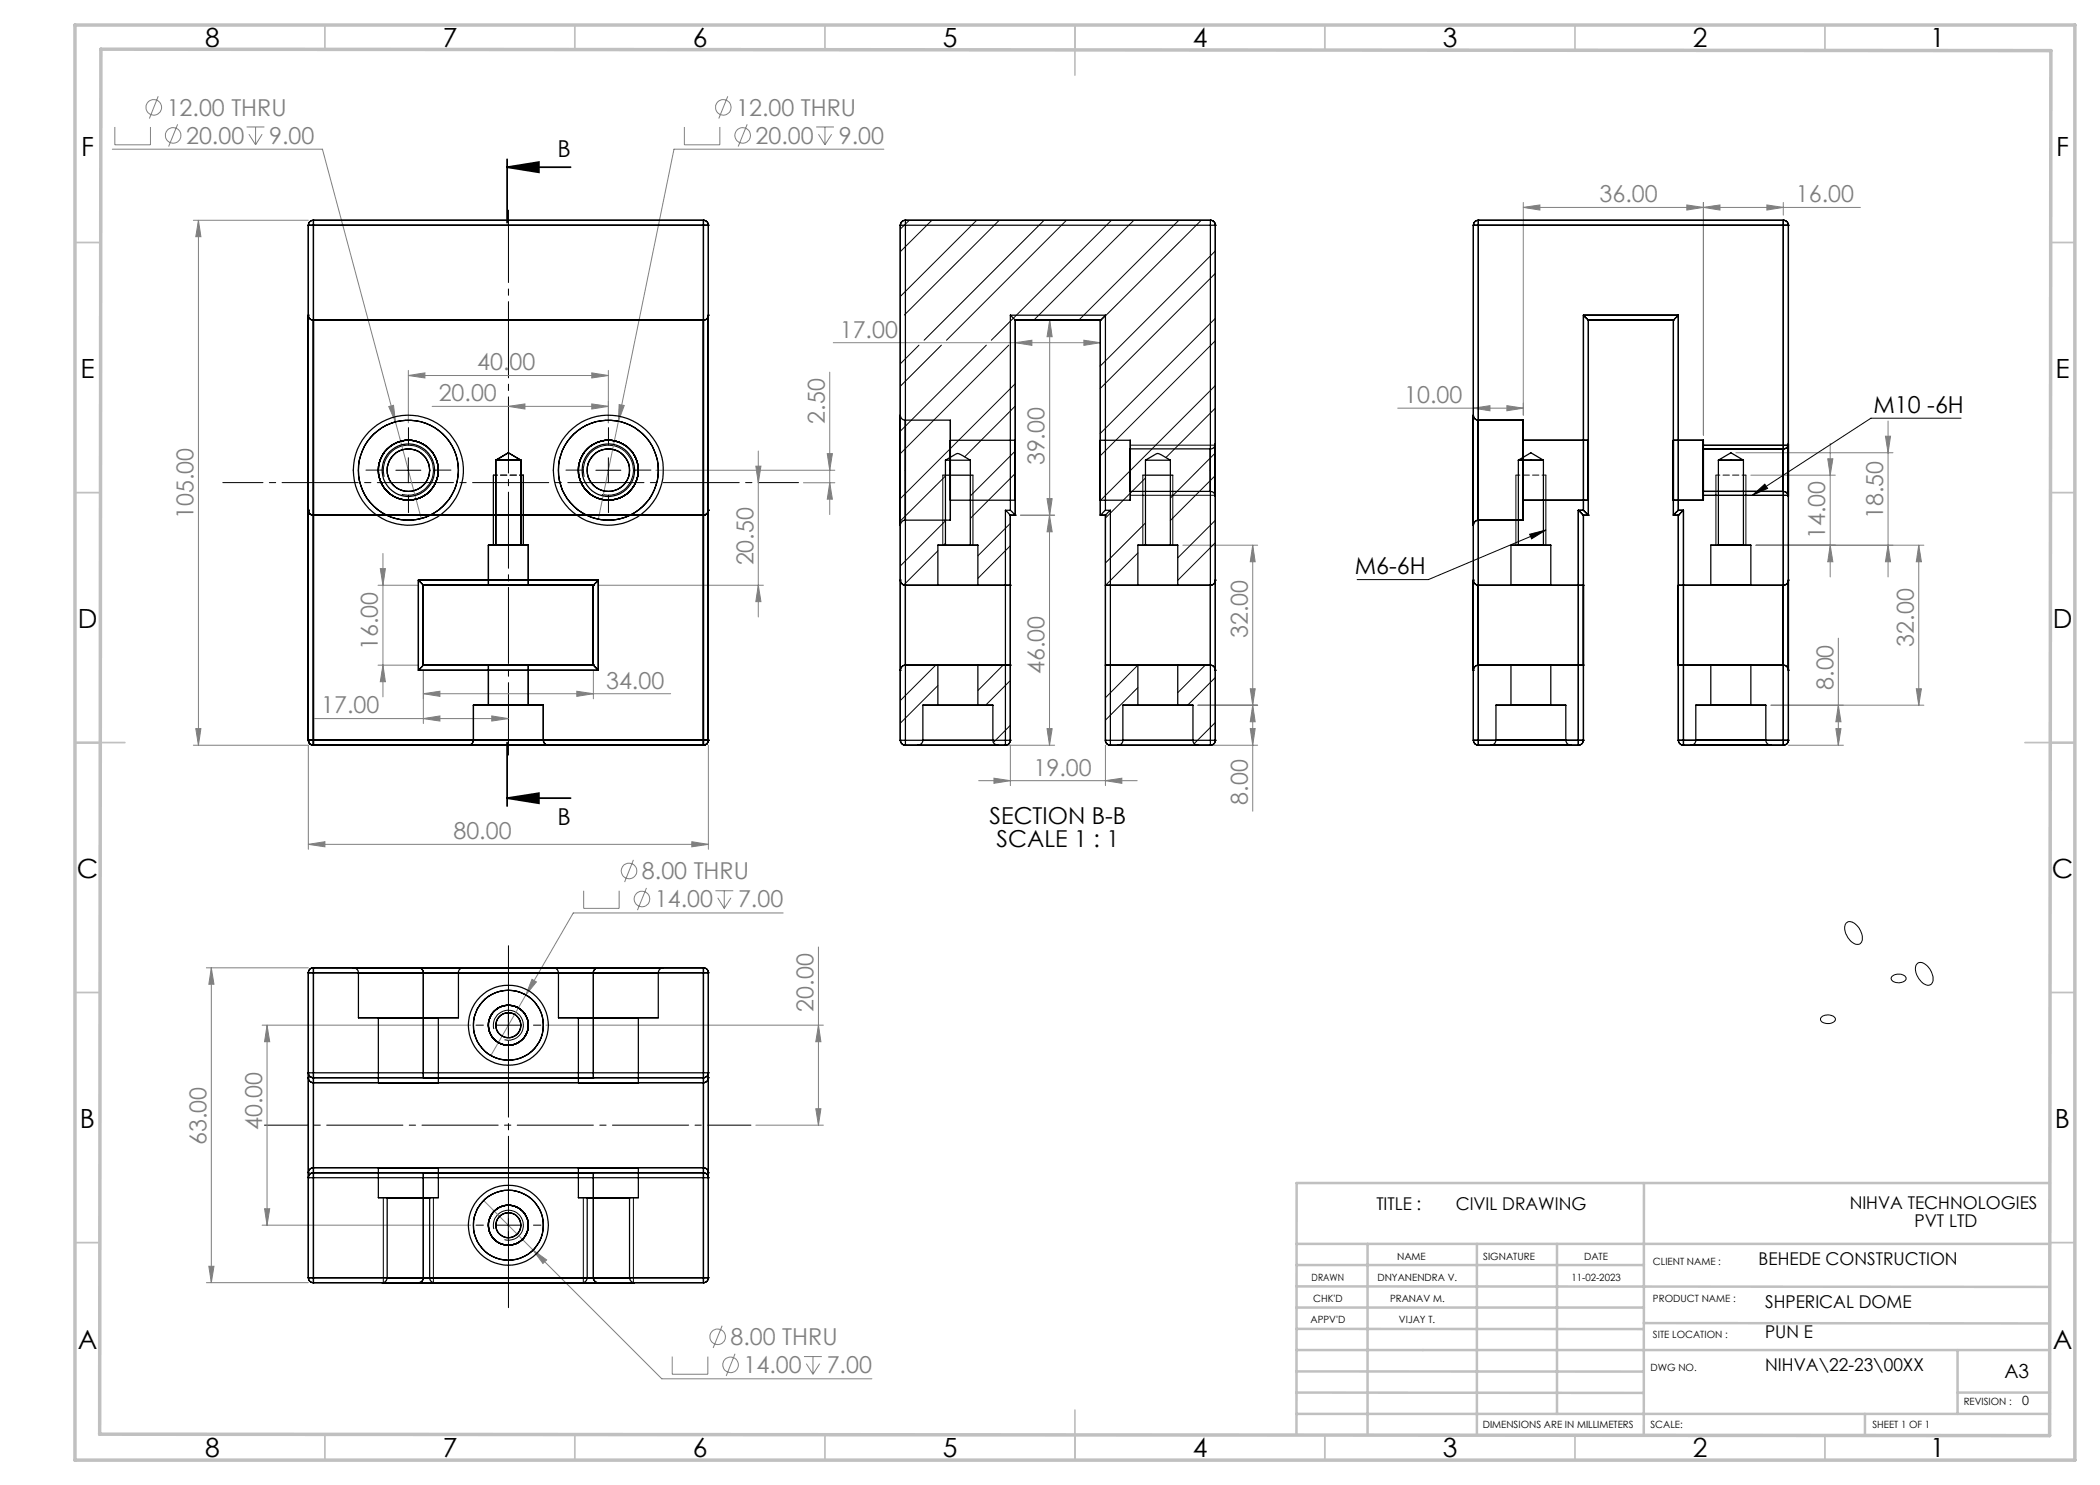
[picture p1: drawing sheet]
<svg xmlns="http://www.w3.org/2000/svg" width="420mm" height="297mm" viewBox="0 0 420 297" stroke-linecap="round" stroke-linejoin="round" font-family="sans-serif">
<g fill="none" stroke="#808080" stroke-width=".2">
<path d="M31.6 19.3l-1.7 4.4M145.6 19.3l-1.8 4.4M22.5 29.8h42l14.6 54.6M23 25.4v3.6h7.1v-3.6M35.5 24.9l-1.8 4.4M49.3 25.4h3.6M49.8 26.8l1.3 2.2M51.1 25.4v3.6M52.4 26.8l-1.3 2.2M136.9 25.4v3.6h7.1v-3.6M149.4 24.9l-1.8 4.4M163.2 25.4h3.6"/>
<path d="M163.7 26.8l1.3 2.2M165 25.4v3.6M166.3 26.8l-1.3 2.2M176.8 29.8h-42l-11.1 54.4M38.7 44.1h23M39.7 44.1v104.9M39.7 44.1l.5 3.2h-1zM304.7 41.5l3.3-.5v1zM304.7 40.5v42.5M304.7 41.5h67.4M337.4 41l3.3 .5-3.3 .5zM340.7 41.5l3.3-.5v1z"/>
<path d="M340.7 40.5v46.5M353.4 41l3.3 .5-3.3 .5zM356.7 40.5v2.5M81.7 75.1l3.3-.5v1zM81.7 74.1v10.5M81.7 75.1h40M118.4 74.6l3.3 .5-3.3 .5zM121.7 74.1v10.5M165.9 74.4v28.5M166.7 68.5h53.4M203.1 68.5l3.3-.5v1.1zM209.9 64v39"/>
<path d="M209.9 64l.5 3.3h-1zM216.8 68l3.3 .5-3.3 .6zM77.8 81.3l.9-.2 .4 3.3zM79.1 84.4l5.1 19.3M86.4 81.3h35.3M101.7 81.3l3.3-.5v1zM118.4 80.8l3.3 .5-3.3 .5zM123.7 84.2l-4 19.7M123.8 80.9l1 .2-1.1 3.1zM131.2 94h35.8M151.2 93.2h1l-.5 3.4zM151.7 90.2v33.2"/>
<path d="M160.7 96.6h6.3M165.5 90.7h1l-.6 3.3zM165.9 96.6l.6 3.2h-1zM209.4 99.7h1l-.5 3.3zM279.5 81.6h25.2M294.7 81.6l3.3-.5v1.1zM301.4 81.1l3.3 .5-3.3 .6zM347.2 90.6h31.4M350.2 95h16.9M365.5 91.8h1.1l-.6 3.2zM366 88.7v26.7M377.1 87.2h1l-.5 3.4z"/>
<path d="M377.6 84.2v31.2M75.6 117h8.1M76.1 113.7h1l-.5 3.3zM76.6 110.7v28.7M119.7 117h33M151.7 117l.5 3.3h-1zM204.1 103h6.8M209.9 103v46M209.9 103l.5 3.4h-1zM236.6 109h14.9M250.5 109v53.2M250.5 109l.5 3.4h-1z"/>
<path d="M366 109l.6 3.4h-1.1zM377.6 109l.5 3.4h-1zM383.8 109v32M383.8 109l.5 3.4h-1zM384.8 109h-33.6M75.6 133h8.1M76.6 133l.5 3.3h-1zM84.7 138.7l3.3-.4v1zM84.7 138.7h49.4M84.7 134.1v10.6M115.4 138.3l3.3 .4-3.3 .6zM118.7 134.1v5.7"/>
<path d="M250 137.8h1l-.5 3.2zM367.7 127.6v21.4M383.3 137.8h1l-.5 3.2zM38.7 149h23v20.9M39.2 145.7h1l-.5 3.3zM62.9 143.7h38.8M84.7 143.7l3.3-.5v1zM98.4 143.2l3.3 .5-3.3 .5zM141.7 149v20.9M195.7 156.1h31.7M198.8 155.6l3.3 .5-3.3 .6zM200.6 149h10.3"/>
<path d="M202.1 149v8.1M209.4 145.7h1l-.5 3.3zM221.1 156.1l3.3-.5v1.1zM221.1 149v8.1M239.6 141h11.9M240.6 149h10.9M250 145.7h1l-.5 3.3zM250.5 141l.5 3.4h-1zM354.2 141h30.6M357.7 149h11M367.2 145.7h1l-.5 3.3zM367.7 141l.5 3.4h-1z"/>
<path d="M61.7 168.9l3.3-.6v1.1zM61.7 168.9h80M116.7 178.1v3.6h7.1v-3.6M126.7 172l-1.8 4.4M129.3 177.6l-1.8 4.4M138.4 168.3l3.3 .6-3.3 .5zM143.1 178.1h3.5M143.5 179.6l1.4 2.1M144.9 178.1v3.6M146.2 179.6l-1.3 2.1M41.3 193.6h20.4M42.3 193.6v62.9"/>
<path d="M42.3 193.6l.5 3.2h-1zM105.2 199l-7 12.1M106.4 195.9l.9 .5-2.1 2.6zM156.6 182.6h-41.9l-9.5 16.4M163.7 189.4v35.6M52.4 205h41.8M53.4 205v40M53.4 205l.5 3.3h-1zM109.2 205h55.5M163.7 205l.5 3.3h-1zM151.2 225h13.5M163.2 221.8h1l-.5 3.2z"/>
<path d="M41.3 256.5h20.4M41.8 253.3h1l-.5 3.2zM52.4 245h41.8M52.9 241.8h1l-.5 3.2zM96.7 240.1l9.9 9.9M106.6 250l2.7 2-.7 .7zM106.6 250l25.8 25.8h42M134.4 271.3v3.5h7.2v-3.5M144.4 265.1l-1.8 4.5M147 270.8l-1.8 4.4M160.8 271.3h3.6M161.3 272.7l1.3 2.1"/>
<path d="M162.6 271.3v3.5M163.9 272.7l-1.3 2.1"/>
<circle cx="30.8" cy="21.5" r="1.55"/>
<circle cx="34.6" cy="27.1" r="1.55"/>
<circle cx="144.7" cy="21.5" r="1.55"/>
<circle cx="148.6" cy="27.1" r="1.55"/>
<circle cx="125.8" cy="174.2" r="1.55"/>
<circle cx="128.4" cy="179.8" r="1.55"/>
<circle cx="143.5" cy="267.4" r="1.55"/>
<circle cx="146.1" cy="273" r="1.55"/>
</g>
<path d="M101.4 33.4l6.4-1v2.1zM101.4 33.4h12.7M101.4 31.9v12.7M101.4 159.6l6.4-1v2.1zM101.4 148.5v12.7M101.4 159.6h12.7" fill="none" stroke="#000" stroke-width=".35"/>
<g fill="none" stroke="#000" stroke-width=".2">
<path d="M76.8 95.4a5 5 0 0 1 4.4-6.3 5 5 0 0 1 5.4 5.4 5 5 0 0 1-6.2 4.4M79.2 94h5M81.7 91.5v5.1M98.7 95v14M104.7 95v14M116.8 95.4a5 5 0 0 1 4.4-6.3 5 5 0 0 1 5.4 5.4 5 5 0 0 1-6.2 4.4M119.2 94h5M121.7 91.5v5.1M188.6 95v14M194.6 95v14M226.1 89h16.9M226.1 99.1h16.9"/>
<path d="M228.6 95v14M234.6 95v14M303.2 95v14M309.2 95v14M340.7 89h16.9M340.7 99.1h16.9M343.2 95v14M349.2 95v14M350.5 99.1l2.5-2.3 .5 .9zM392.2 83.6h-18l-23.7 15.5M305.9 106.9l3.3-.9-2.9 1.8zM309.2 106l-23.5 9.9h-14.3"/>
<path d="M369.3 184.6a1.66 1.66 0 0 1 2.2 .7 2.85 2.85 0 0 1 .6 3.3l-.1 .1a2.09 2.09 0 0 1-2.5-1.3 2.43 2.43 0 0 1-.2-2.8zM378.4 195.3a1.94 1.94 0 0 1 2.8 .3 1.62 1.62 0 0 1-2.3 .8h-.2a.68 .68 0 0 1-.3-1.1zM383.5 192.6a1.95 1.95 0 0 1 2.5 1.2 2.51 2.51 0 0 1 .2 3.1 1.95 1.95 0 0 1-2.4-1.2 2.38 2.38 0 0 1-.3-3.1zM98.8 205.8a3 3 0 0 1 2.7-3.7 3 3 0 0 1 3.2 3.2 3 3 0 0 1-3.8 2.7M99.2 205h5M101.7 202.6v4.9M364.2 203.5a1.86 1.86 0 0 1 2.9 .3 1.76 1.76 0 0 1-2.5 .7l-.3-.1a.59 .59 0 0 1-.1-.9zM76.7 239.5v17M86.7 239.5v17M116.7 239.5v17M126.7 239.5v17M98.8 245.8a2.99 2.99 0 0 1 2.6-3.7 2.99 2.99 0 0 1 3.3 3.2 2.99 2.99 0 0 1-3.8 2.6"/>
<path d="M99.2 245h5M101.7 242.5v5"/>
</g>
<path d="M101.7 42v109" fill="none" stroke="#000" stroke-width=".2" stroke-dasharray="15.2 1.3 1.3 1.3" stroke-dashoffset=".7"/>
<path d="M44.6 96.5h115.1" fill="none" stroke="#000" stroke-width=".2" stroke-dasharray="15.2 1.3 1.3 1.3" stroke-dashoffset="7.2"/>
<path d="M150.2 225h-97.3" fill="none" stroke="#000" stroke-width=".2" stroke-dasharray="15.2 1.3 1.3 1.3" stroke-dashoffset="6.6"/>
<path d="M101.7 262.4v-74.2" fill="none" stroke="#000" stroke-width=".2" stroke-dasharray="15.2 1.3 1.3 1.3" stroke-dashoffset="-.9"/>
<g fill="none" stroke="#c0c0c0" stroke-width=".35">
<path d="M65 5v5M115 5v5M165 5v5M215 5v10M265 5v5M315 5v5M365 5v5M15 48.5h5M410 48.5h5M15 98.5h5M410 98.5h5M15 148.5h10"/>
<path d="M405 148.5h10M15 198.5h5M410 198.5h5M15 248.5h5M410 248.5h5M65 287v5M115 287v5M165 287v5M215 282v10M265 287v5M315 287v5M365 287v5"/>
</g>
<g fill="none" stroke="#c0c0c0" stroke-width=".5">
<path d="M328.8 236.6v50.5M410 236.6h-150.7v50.4M259.3 248.8h150.7M259.3 257.3l150.7 .1M259.3 253h69.5M273.5 248.8v38.2M295.4 248.8v38.2M311.4 248.8v34M259.3 265.8h69.5M259.3 261.5h69.5M259.3 278.5l69.5 .1M259.3 274.3h69.5"/>
<path d="M259.3 270h150.7M328.8 264.6l81.2 .1M391.5 270v12.8M391.5 278.5h18.5M259.3 282.8h150.7M373 282.8v4.2"/>
</g>
<path d="M15 5h400v287h-400zM20.2 9.8l390 .3-.3 277-390-.3z" fill="none" stroke="#c0c0c0" stroke-width=".7"/>
<path d="M188.6 95h6M228.6 95h6" fill="none" stroke="#000" stroke-width=".25"/>
<path d="M104.7 95h-6M309.2 95h-6M349.2 95h-6" fill="none" stroke="#000" stroke-width=".2" stroke-dasharray="1.3 .6" stroke-dashoffset=".5"/>
<g fill="none" stroke="#000" stroke-width=".2" stroke-dasharray="15.2 1.3 1.3 1.3">
<path d="M76.7 94h-3.5M81.7 89v-3.5M81.7 99v3.5M86.7 94h3.5M116.7 94h-3.5M121.7 89v-3.5M121.7 99v3.5M126.7 94h3.5M96.7 205h-1.5M101.7 200v-1.5M101.7 210v1.5M106.7 205h1.5"/>
<path d="M96.7 245h-1.5M101.7 240v-1.5M101.7 250v1.5M106.7 245h1.5"/>
</g>
<path d="M101.4 33.4l6.4-1v2.1zM101.4 159.6l6.4-1v2.1z" fill="#000"/>
<g fill="#808080">
<path d="M115.4 138.3l3.3 .4-3.3 .6zM84.7 138.7l3.3-.4v1zM118.4 74.6l3.3 .5-3.3 .5zM81.7 75.1l3.3-.5v1zM118.4 80.8l3.3 .5-3.3 .5zM101.7 81.3l3.3-.5v1zM301.4 81.1l3.3 .5-3.3 .6zM294.7 81.6l3.3-.5v1.1z"/>
<path d="M77.8 81.3l1.3 3.1-.4-3.3zM123.8 80.9l-.1 3.3 1.1-3.1zM84.7 143.7l3.3-.5v1zM98.4 143.2l3.3 .5-3.3 .5zM61.7 168.9l3.3-.6v1.1zM138.4 168.3l3.3 .6-3.3 .5zM106.4 195.9l-1.2 3.1 2.1-2.6zM106.6 250l2 2.7 .7-.7zM304.7 41.5l3.3-.5v1zM337.4 41l3.3 .5-3.3 .5zM340.7 41.5l3.3-.5v1zM353.4 41l3.3 .5-3.3 .5z"/>
<path d="M203.1 68.5l3.3-.5v1.1zM216.8 68l3.3 .5-3.3 .6z"/>
<path d="M209.9 103l.5 3.4h-1zM209.4 145.7h1l-.5 3.3z"/>
<path d="M367.2 145.7h1l-.5 3.3zM367.7 141l.5 3.4h-1z"/>
<path d="M163.2 221.8h1l-.5 3.2zM163.7 205l.5 3.3h-1zM377.6 109l.5 3.4h-1zM377.1 87.2h1l-.5 3.4zM366 109l.6 3.4h-1.1zM365.5 91.8h1.1l-.6 3.2z"/>
<path d="M383.3 137.8h1l-.5 3.2zM383.8 109l.5 3.4h-1z"/>
<path d="M76.1 113.7h1l-.5 3.3zM76.6 133l.5 3.3h-1zM151.2 93.2h1l-.5 3.4zM151.7 117l.5 3.3h-1zM39.7 44.1l.5 3.2h-1zM39.2 145.7h1l-.5 3.3zM165.5 90.7h1l-.6 3.3zM165.9 96.6l.6 3.2h-1zM42.3 193.6l.5 3.2h-1zM41.8 253.3h1l-.5 3.2zM53.4 205l.5 3.3h-1zM52.9 241.8h1l-.5 3.2zM250.5 109l.5 3.4h-1zM250 137.8h1l-.5 3.2zM250.5 141l.5 3.4h-1zM250 145.7h1l-.5 3.3zM209.9 64l.5 3.3h-1zM209.4 99.7h1l-.5 3.3z"/>
<path d="M198.8 155.6l3.3 .5-3.3 .6zM221.1 156.1l3.3-.5v1.1z"/>
</g>
<path d="M350.5 99.1l2.5-2.3 .5 .9zM305.9 106.9l3.3-.9-2.9 1.8z" fill="#000"/>
<g fill="none" stroke="#000" stroke-width=".25">
<path d="M61.7 45h.1M61.7 45h1M61.7 45v103.1M62.7 44.1h.1M62.7 44.1v.9M62.7 44.1a.97 .97 0 0 0-1 .9M62.7 45v103.1M62.7 45h78M62.7 44.1h78M140.7 44.1h.1M140.7 44.1a.96 .96 0 0 1 1 .9M140.7 44.1v.9"/>
<path d="M140.7 45h1M140.7 45v103.1M141.7 45h.1M141.7 45v103.1M180.1 45h.1M180.1 45h1M180.1 45v103.1M181.1 44.1a1.02 1.02 0 0 0-1 .9M181.1 44.1v.9M181.1 44.1h.1M181.1 45h61M181.1 44.1h61"/>
<path d="M181.1 45v103.1M242.1 44.1a.96 .96 0 0 1 1 .9M242.1 44.1v.9M242.1 45h1M242.1 44.1h.1M242.1 45v103.1M243.1 45h.1M243.1 45v103.1M294.7 45h1M294.7 45v103.1M294.7 45h.1M295.7 44.1a.96 .96 0 0 0-1 .9"/>
<path d="M295.7 44.1v.9M295.7 45h61M295.7 44.1h61M295.7 45v103.1M295.7 44.1h.1M356.7 45h1M356.7 44.1v.9M356.7 44.1a.97 .97 0 0 1 1 .9M356.7 45v103.1M356.7 44.1h.1M357.7 45v103.1M357.7 45h.1"/>
<path d="M61.7 63h.1M61.7 63a.97 .97 0 0 0 1 1M62.7 64h.1M62.7 64h78M140.7 64h.1M141.7 63h.1M141.7 63a1.02 1.02 0 0 1-1 1M141.7 63a.96 .96 0 0 1-1 1M202.1 63l1 1M202.1 63h19M202.1 63v39.1M203.1 64h.1"/>
<path d="M203.1 64h17M203.1 64v39M220.1 64v39M220.1 64h.1M221.1 63l-1 1M221.1 63v39.1M316.7 63l1 1M316.7 63v39.1M316.7 63h19M317.7 64h17M317.7 64v39M317.7 64h.1"/>
<path d="M334.7 64v39M334.7 64h.1M335.7 63l-1 1M335.7 63v39.1M99.2 92h5zM104.2 92l-2.5-1.4-2.5 1.4v17M104.2 92v17M180.1 83a1.02 1.02 0 0 0 1 1h9M180.1 83v22zM181.1 84.1v19.9zM189.1 92l1.4-.8a1.24 1.24 0 0 1 1.8-.2l1.8 1M189.1 92h5"/>
<path d="M189.1 92v17M190.1 88v12zM190.1 84.1v19.9zM190.1 88h13M194.1 92v17M203.1 88v12zM220.1 88v12zM220.1 88h6M226.1 98.3h16a1.02 1.02 0 0 1 1 1M226.1 89.8v8.5zM226.1 88v12zM229.1 92l1.4-.8a1.24 1.24 0 0 1 1.8-.2l1.8 1"/>
<path d="M229.1 92h5M229.1 92v17M234.1 92v17M242.1 89.8v8.5zM243.1 88.8a.96 .96 0 0 1-1 1h-16M243.1 88.8v10.5zM294.7 83a.96 .96 0 0 0 1 1h9M294.7 83v22.1zM295.7 84.1v19.9zM303.7 92h5zM304.7 88v12zM304.7 84.1v19.9z"/>
<path d="M304.7 88h13M317.7 88v12zM334.7 88v12zM334.7 88h6M340.7 98.3h16a1.02 1.02 0 0 1 1 1M340.7 89.8v8.5zM340.7 88v12zM343.7 92h5zM356.7 89.8v8.5zM357.7 88.8a.97 .97 0 0 1-1 1h-16M357.7 88.8v10.5zM61.7 102.1h.1"/>
<path d="M61.7 102.1a.97 .97 0 0 0 1 .9M62.7 103h.1M62.7 103h78M83.7 116l1 1M83.7 116h36M83.7 116v18.1M84.7 117h.1M84.7 117h34M84.7 117v16M97.7 117h8zM97.7 109h8zM97.7 109v8"/>
<path d="M99.2 109h5zM105.7 109v8M118.7 117h.1M118.7 117v16M119.7 116l-1 1M119.7 116v18.1M140.7 103h.1M141.7 102.1h.1M141.7 102.1a.96 .96 0 0 1-1 .9M180.1 116h.1M180.1 116a1.09 1.09 0 0 0 1 1M181.1 117h.1"/>
<path d="M181.1 117h21M187.6 109v8h8v-8M187.6 109h8M187.6 109h1.5M189.1 109h5M190.1 104h-9a1.09 1.09 0 0 0-1 1.1M190.1 100h13M194.1 109h1.5M201.1 102.1l1 .9M201.1 102.1h1M201.1 102.1v46M202.1 102.1l1 .9"/>
<path d="M202.1 103h.1M202.1 117h.1M202.1 103h1M202.1 103v45.1M203.1 103h.1M220.1 103h1M220.1 100h6M220.1 103h.1M221.1 102.1l-1 .9M221.1 117h21M221.1 102.1h1M221.1 103v45.1"/>
<path d="M221.1 103h.1M221.1 117h.1M222.1 102.1l-1 .9M222.1 102.1v46M227.6 109v8h7.9v-8M227.6 109h7.9M227.6 109h1.5M229.1 109h5M234.1 109h1.4M242.1 117h.1M243.1 116h.1M243.1 116a1.02 1.02 0 0 1-1 1"/>
<path d="M294.7 116a1.02 1.02 0 0 0 1 1M294.7 116h.1M295.7 117h21M295.7 117h.1M302.2 109h8zM302.2 117h8zM302.2 109v8M303.7 109h4.9zM303.7 109v-17l2.5-1.4 2.5 1.4v17M304.7 104h-9a1.02 1.02 0 0 0-1 1.1M304.7 100h13M310.2 109v8"/>
<path d="M315.7 102.1l1 .9M315.7 102.1v46M315.7 102.1h1M316.7 102.1l1 .9M316.7 103h1M316.7 103v45.1M316.7 103h.1M316.7 117h.1M317.7 103h.1M334.7 103h1M334.7 100h6M334.7 103h.1"/>
<path d="M335.7 102.1l-1 .9M335.7 117h21M335.7 103v45.1M335.7 102.1h1M335.7 117h.1M335.7 103h.1M336.7 102.1l-1 .9M336.7 102.1v46M342.2 109h8zM342.2 109v8M342.2 117h8zM343.7 109h5z"/>
<path d="M343.7 109v-17l2.5-1.4 2.5 1.4v17M350.2 109v8M356.7 117h.1M357.7 116a1.02 1.02 0 0 1-1 1M357.7 116h.1M83.7 134.1h36M84.7 133h.1M84.7 133l-1 1.1M84.7 133h34M97.7 133h8zM97.7 133v8M105.7 133v8"/>
<path d="M118.7 133h.1M118.7 133l1 1.1M180.1 134.1h.1M181.1 133a1.09 1.09 0 0 0-1 1.1M181.1 133h.1M181.1 133h21M202.1 133h.1M221.1 133h21M221.1 133h.1M242.1 133a1.02 1.02 0 0 1 1 1.1M242.1 133h.1M243.1 134.1h.1"/>
<path d="M294.7 134.1h.1M295.7 133a1.02 1.02 0 0 0-1 1.1M295.7 133h21M295.7 133h.1M302.2 133h8zM302.2 133v8M310.2 133v8M316.7 133h.1M335.7 133h21M335.7 133h.1M342.2 133v8M342.2 133h8z"/>
<path d="M350.2 133v8M356.7 133a1.02 1.02 0 0 1 1 1.1M356.7 133h.1M357.7 134.1h.1M61.7 148.1h.1M61.7 148.1a.97 .97 0 0 0 1 .9M61.7 148.1h1M62.7 149h.1M62.7 148.1v.9M62.7 148.1h78M62.7 149h78M93.7 149h16z"/>
<path d="M94.7 141v7.1a1.02 1.02 0 0 1-1 .9M94.7 141h14zM94.7 148.1h14zM97.7 141h8zM108.7 141v7.1a1.02 1.02 0 0 0 1 .9M140.7 149h.1M140.7 148.1v.9M140.7 148.1h1M141.7 148.1h.1M141.7 148.1a.96 .96 0 0 1-1 .9M180.1 148.1h.1M180.1 148.1a1.02 1.02 0 0 0 1 .9"/>
<path d="M180.1 148.1h1M181.1 148.1v.9M181.1 149h.1M181.1 148.1h20M181.1 149h20M184.6 148.1v.1a1.06 1.06 0 0 1-1 .8h16h-.3a1.04 1.04 0 0 1-.7-.9M184.6 141h14M184.6 148.1h14M184.6 141h3M184.6 141v7.1M187.6 141h8M187.6 141v-8h8v8"/>
<path d="M195.6 141h3M198.6 141v7.1M201.1 148.1h1M201.1 148.1v.9M201.1 149h.1M202.1 148.1a.96 .96 0 0 1-1 .9M202.1 148.1h.1M221.1 148.1a.96 .96 0 0 0 1 .9M221.1 148.1h1M221.1 148.1h.1M222.1 148.1v.9M222.1 148.1h20"/>
<path d="M222.1 149h20M222.1 149h.1M224.6 148.1a.96 .96 0 0 1-1 .9h15.9a.99 .99 0 0 1-.9-.9M224.6 148.1h14M224.6 141h14M224.6 141h3M224.6 141v7.1M227.6 141h7.9M227.6 141v-8h7.9v8M235.5 141h3.1M238.6 141v7.1M242.1 148.1v.9"/>
<path d="M242.1 148.1h1M242.1 149h.1M243.1 148.1h.1M243.1 148.1a.96 .96 0 0 1-1 .9M294.7 148.1h1M294.7 148.1a.96 .96 0 0 0 1 .9M294.7 148.1h.1M295.7 148.1v.9M295.7 148.1h20M295.7 149h20M295.7 149h.1M298.2 149h16z"/>
<path d="M299.2 141v7.1a1.02 1.02 0 0 1-1 .9M299.2 148.1h14zM299.2 141h14zM302.2 141h8zM313.2 148.1a1.02 1.02 0 0 0 1 .9M313.2 141v7.1M315.7 148.1h1M315.7 148.1v.9M315.7 149h.1M316.7 148.1a1.02 1.02 0 0 1-1 .9M316.7 148.1h.1M335.7 148.1a1.02 1.02 0 0 0 1 .9"/>
<path d="M335.7 148.1h1M335.7 148.1h.1M336.7 148.1v.9M336.7 148.1h20M336.7 149h20M336.7 149h.1M338.2 149h16zM339.2 141v7.1a.96 .96 0 0 1-1 .9M339.2 141h14zM339.2 148.1h14zM342.2 141h8zM353.2 148.1a1.02 1.02 0 0 0 1 .9"/>
<path d="M353.2 141v7.1M356.7 148.1v.9M356.7 148.1h1M356.7 149h.1M357.7 148.1a.97 .97 0 0 1-1 .9M357.7 148.1h.1M61.7 194.6h.1M61.7 194.6h1M61.7 194.6v60.9M62.7 193.6h.1M62.7 193.6a.97 .97 0 0 0-1 1M62.7 193.6v1"/>
<path d="M62.7 194.6v60.9M62.7 194.6h78M62.7 193.6h78M70.7 193.6a1.02 1.02 0 0 1 1 1M70.7 193.6h22zM71.7 194.6h20zM71.7 194.6v8.9M83.7 193.6h.1M83.7 193.6a.96 .96 0 0 1 1 1M84.7 194.6h.1M84.7 194.6v20.9M92.7 193.6a.96 .96 0 0 0-1 1v8.9"/>
<path d="M110.7 193.6a1.02 1.02 0 0 1 1 1M110.7 193.6h21.9zM111.7 194.6h20zM111.7 194.6v8.9M118.7 194.6h.1M118.7 194.6v20.9M119.7 193.6h.1M119.7 193.6a.96 .96 0 0 0-1 1M132.7 193.6a1.02 1.02 0 0 0-1 1v8.9M140.7 193.6h.1M140.7 193.6a.96 .96 0 0 1 1 1M140.7 193.6v1"/>
<path d="M140.7 194.6h1M140.7 194.6v60.9M141.7 194.6h.1M141.7 194.6v60.9M61.7 214.6h.1M61.7 215.5h.1M61.7 215.5a.97 .97 0 0 0 1 1M61.7 214.6a.97 .97 0 0 0 1 .9M61.7 214.6h1M62.7 215.5h.1M62.7 216.5h.1M62.7 214.6v.9"/>
<path d="M62.7 216.5h78M62.7 215.5h78M62.7 214.6h78M71.7 203.5h20zM75.7 203.5h12zM75.7 216.5h12zM75.7 203.5v13M84.7 215.5h.1M87.7 203.5v13M111.7 203.5h20zM115.7 216.5h12zM115.7 203.5h12z"/>
<path d="M115.7 203.5v13M118.7 215.5h.1M127.7 203.5v13M140.7 216.5h.1M140.7 215.5h.1M140.7 214.6v.9M140.7 214.6h1M141.7 215.5h.1M141.7 214.6h.1M141.7 215.5a.96 .96 0 0 1-1 1M141.7 214.6a.96 .96 0 0 1-1 .9M61.7 235.5h.1"/>
<path d="M61.7 234.6h.1M61.7 235.5h1M62.7 233.5h.1M62.7 234.6h.1M62.7 234.6v.9M62.7 234.6a.97 .97 0 0 0-1 .9M62.7 233.5a1.02 1.02 0 0 0-1 1.1M62.7 233.5h78M62.7 235.5h78M62.7 234.6h78M75.7 233.5h12zM75.7 239.5h12z"/>
<path d="M75.7 233.5v6M77.4 239.5v16a1.02 1.02 0 0 1-1 1M77.4 239.5h8.5zM84.7 234.6h.1M84.7 234.6v20.9M85.9 239.5v16M87.7 233.5v6M115.7 233.5h12zM115.7 239.5h12zM115.7 233.5v6M117.4 239.5v16a1.02 1.02 0 0 1-1 1M117.4 239.5h8.5z"/>
<path d="M118.7 234.6h.1M118.7 234.6v20.9M125.9 239.5v16M127.7 233.5v6M140.7 233.5h.1M140.7 234.6h.1M140.7 235.5h1M140.7 234.6v.9M140.7 234.6a.96 .96 0 0 1 1 .9M140.7 233.5a1.02 1.02 0 0 1 1 1.1M141.7 235.5h.1M141.7 234.6h.1"/>
<path d="M61.7 255.5h.1M61.7 255.5h1M61.7 255.5a.97 .97 0 0 0 1 1M62.7 256.5h.1M62.7 255.5v1M62.7 256.5h78M62.7 255.5h78M76.4 256.5h10.5zM77.4 255.5h8.5zM83.7 256.5h.1M84.7 255.5h.1M84.7 255.5a.96 .96 0 0 1-1 1"/>
<path d="M85.9 255.5a.96 .96 0 0 0 1 1M116.5 256.5h10.4zM117.4 255.5h8.5zM118.7 255.5h.1M118.7 255.5a1.02 1.02 0 0 0 1 1M118.7 255.5a.96 .96 0 0 0 1 1M119.7 256.5h.1M125.9 255.5a1.02 1.02 0 0 0 1 1M140.7 256.5h.1M140.7 255.5v1M140.7 255.5h1M141.7 255.5h.1"/>
<path d="M141.7 255.5a.96 .96 0 0 1-1 1"/>
<circle cx="81.7" cy="94" r="6"/>
<circle cx="81.7" cy="94.1" r="6"/>
<circle cx="81.7" cy="94" r="11"/>
<circle cx="81.7" cy="94" r="5.2"/>
<circle cx="81.7" cy="94" r="4.3"/>
<circle cx="81.7" cy="94" r="10"/>
<circle cx="121.7" cy="94" r="4.2"/>
<circle cx="121.7" cy="94" r="10"/>
<circle cx="121.7" cy="94.1" r="6"/>
<circle cx="121.7" cy="94" r="6"/>
<circle cx="121.7" cy="94" r="11"/>
<circle cx="121.7" cy="94" r="5.2"/>
<circle cx="101.7" cy="205" r="4"/>
<circle cx="101.7" cy="205" r="7"/>
<circle cx="101.7" cy="205.1" r="2.5"/>
<circle cx="101.7" cy="205" r="8"/>
<circle cx="101.7" cy="205.1" r="7"/>
<circle cx="101.7" cy="245.1" r="4"/>
<circle cx="101.7" cy="245.1" r="7"/>
<circle cx="101.7" cy="245" r="2.51"/>
<circle cx="101.7" cy="245" r="4"/>
<circle cx="101.7" cy="245.1" r="8"/>
<circle cx="101.7" cy="245" r="2.49"/>
</g>
<g fill="none" stroke="#000" stroke-width=".2">
<path d="M181.9 44.1l-1.8 1.7M186.4 44.1l-6.3 6.2M195.3 44.1l-15.2 15.2M199.8 44.1l-18.9 18.9M208.8 44.1l-24 23.9M213.3 44.1l-24 23.9M222.3 44.1l-24 23.9M226.8 44.1l-20 19.9M235.8 44.1l-20 19.9M240.2 44.1l-20.1 20.1M243.1 50.2l-23 23M243.1 54.7l-23 23"/>
<path d="M183.8 69l-3.7 3.8M188.3 69l-8.2 8.3M197.3 69l-17.2 17.3M201.8 69l-21.7 21.7M203.1 76.7l-23 23M243.1 63.7l-23 23M243.1 77.1l-23 23M243.1 68.2l-23 23M189.1 95.2l-9 9M203.1 90.2l-9 9M203.1 81.2l-10.2 10.2M203.1 94.7l-9 9"/>
<path d="M229.1 95.6l-8 8M243.1 90.6l-9 9M243.1 81.6l-9.9 9.9M243.1 95.1l-9 9M187.6 110.2l-6.8 6.8M189.1 104.2l-9 9M189.1 108.7l-.4 .3M202.1 104.7l-6.5 6.5M202.1 109.1l-6.5 6.6M227.6 110.6l-6.5 6.4M229.1 104.6l-8 8M243.1 104.1l-7.6 7.5"/>
<path d="M243.1 108.5l-7.6 7.6M187.1 133l-7 7.1M187.6 137.1l-7.5 7.5M200.6 133l-5 5.1M202.1 136.1l-5 4.9M227.6 133l-6.5 6.6M227.6 137.5l-6.5 6.5M241.1 133l-5.6 5.5M243.1 135.5l-5.6 5.5M202.1 145.1l-3.4 3.4M243.1 144.5l-4.3 4.2"/>
</g>
<g font-size="5.3">
<text x="41" y="9.5">8</text>
<text x="88.5" y="9.5">7</text>
<text x="138.5" y="9.5">6</text>
<text x="188.5" y="9.5">5</text>
<text x="238.5" y="9.5">4</text>
<text x="288.5" y="9.5">3</text>
<text x="338.5" y="9.5">2</text>
<text x="386" y="9.5">1</text>
<text x="16.2" y="31.3">F</text>
<text x="411.2" y="31.3">F</text>
<text x="16.1" y="75.5">E</text>
<text x="411.1" y="75.5">E</text>
<text x="15.5" y="125.5">D</text>
<text x="410.5" y="125.5">D</text>
<text x="15.4" y="175.5">C</text>
<text x="410.4" y="175.5">C</text>
<text x="16" y="225.5">B</text>
<text x="411" y="225.5">B</text>
<text x="15.5" y="269.8">A</text>
<text x="410.5" y="269.8">A</text>
<text x="41" y="291.5">8</text>
<text x="88.5" y="291.5">7</text>
<text x="138.5" y="291.5">6</text>
<text x="188.5" y="291.5">5</text>
<text x="238.5" y="291.5">4</text>
<text x="288.5" y="291.5">3</text>
<text x="338.5" y="291.5">2</text>
<text x="386" y="291.5">1</text>
</g>
<g font-size="4.7" fill="#808080">
<text x="33.3" y="23.2">12.00 THRU</text>
<text x="147.2" y="23.2">12.00 THRU</text>
<text x="37.2" y="28.8">20.00</text>
<text x="53.9" y="28.8">9.00</text>
<text x="151.1" y="28.8">20.00</text>
<text x="167.8" y="28.8">9.00</text>
<text x="319.9" y="40.5">36.00</text>
<text x="359.2" y="40.5">16.00</text>
<text x="167.9" y="67.5">17.00</text>
<text x="95.5" y="74.1">40.00</text>
<text x="87.7" y="80.3">20.00</text>
<text x="280.9" y="80.6">10.00</text>
<text x="165" y="84.8" transform="rotate(-90 165 84.8)">2.50</text>
<text x="208.9" y="93.1" transform="rotate(-90 208.9 93.1)">39.00</text>
<text x="38.7" y="103.8" transform="rotate(-90 38.7 103.8)">105.00</text>
<text x="365.1" y="107.8" transform="rotate(-90 365.1 107.8)">14.00</text>
<text x="376.6" y="103.9" transform="rotate(-90 376.6 103.9)">18.50</text>
<text x="150.7" y="113.1" transform="rotate(-90 150.7 113.1)">20.50</text>
<text x="75.6" y="130" transform="rotate(-90 75.6 130)">16.00</text>
<text x="249.5" y="127.6" transform="rotate(-90 249.5 127.6)">32.00</text>
<text x="382.8" y="129.3" transform="rotate(-90 382.8 129.3)">32.00</text>
<text x="121.2" y="137.7">34.00</text>
<text x="208.9" y="134.8" transform="rotate(-90 208.9 134.8)">46.00</text>
<text x="366.7" y="138" transform="rotate(-90 366.7 138)">8.00</text>
<text x="64.2" y="142.7">17.00</text>
<text x="206.7" y="155.1">19.00</text>
<text x="249.5" y="160.9" transform="rotate(-90 249.5 160.9)">8.00</text>
<text x="90.7" y="167.8">80.00</text>
<text x="128.4" y="175.9">8.00 THRU</text>
<text x="131" y="181.5">14.00</text>
<text x="147.6" y="181.5">7.00</text>
<text x="162.7" y="202.3" transform="rotate(-90 162.7 202.3)">20.00</text>
<text x="52.4" y="226.1" transform="rotate(-90 52.4 226.1)">40.00</text>
<text x="41.3" y="229" transform="rotate(-90 41.3 229)">63.00</text>
<text x="146.1" y="269.1">8.00 THRU</text>
<text x="148.7" y="274.7">14.00</text>
<text x="165.3" y="274.7">7.00</text>
</g>
<g font-size="4.7">
<text x="111.5" y="31.3">B</text>
<text x="374.7" y="82.6">M10 -6H</text>
<text x="271" y="114.9">M6-6H</text>
<text x="111.5" y="165">B</text>
<text x="197.9" y="164.8">SECTION B-B</text>
<text x="199.3" y="169.4">SCALE 1 : 1</text>
</g>
<text font-size="3.9" x="400.9" y="275.5">A3</text>
<g font-size="3.5">
<text x="275.3" y="242.1">TITLE :</text>
<text x="291.1" y="242.1">CIVIL DRAWING</text>
<text x="369.9" y="241.8">NIHVA TECHNOLOGIES</text>
<text x="382.9" y="245.3">PVT LTD</text>
<text x="351.7" y="253">BEHEDE CONSTRUCTION</text>
<text x="353" y="261.7">SHPERICAL DOME</text>
<text x="353" y="267.6">PUN E</text>
<text x="353" y="274.3">NIHVA\22-23\00XX</text>
</g>
<text font-size="2.5" x="404.4" y="281">0</text>
<g font-size="2">
<text x="279.4" y="251.9">NAME</text>
<text x="296.6" y="251.9">SIGNATURE</text>
<text x="316.8" y="251.9">DATE</text>
<text x="262.3" y="256.1">DRAWN</text>
<text x="275.5" y="256.1">DNYANENDRA V.</text>
<text x="314.3" y="256.1">11-02-2023</text>
<text x="330.6" y="253">CLIENT NAME :</text>
<text x="262.6" y="260.3">CHK'D</text>
<text x="278" y="260.3">PRANAV M.</text>
<text x="330.6" y="260.3">PRODUCT NAME :</text>
<text x="262.1" y="264.6">APPV'D</text>
<text x="279.8" y="264.6">VIJAY T.</text>
<text x="330.6" y="267.5">SITE LOCATION :</text>
<text x="330.1" y="274.2">DWG NO.</text>
<text x="392.7" y="281">REVISION :</text>
<text x="296.6" y="285.6">DIMENSIONS ARE IN MILLIMETERS</text>
<text x="330.1" y="285.6">SCALE:</text>
<text x="374.5" y="285.6">SHEET 1 OF 1</text>
</g>
</svg>
